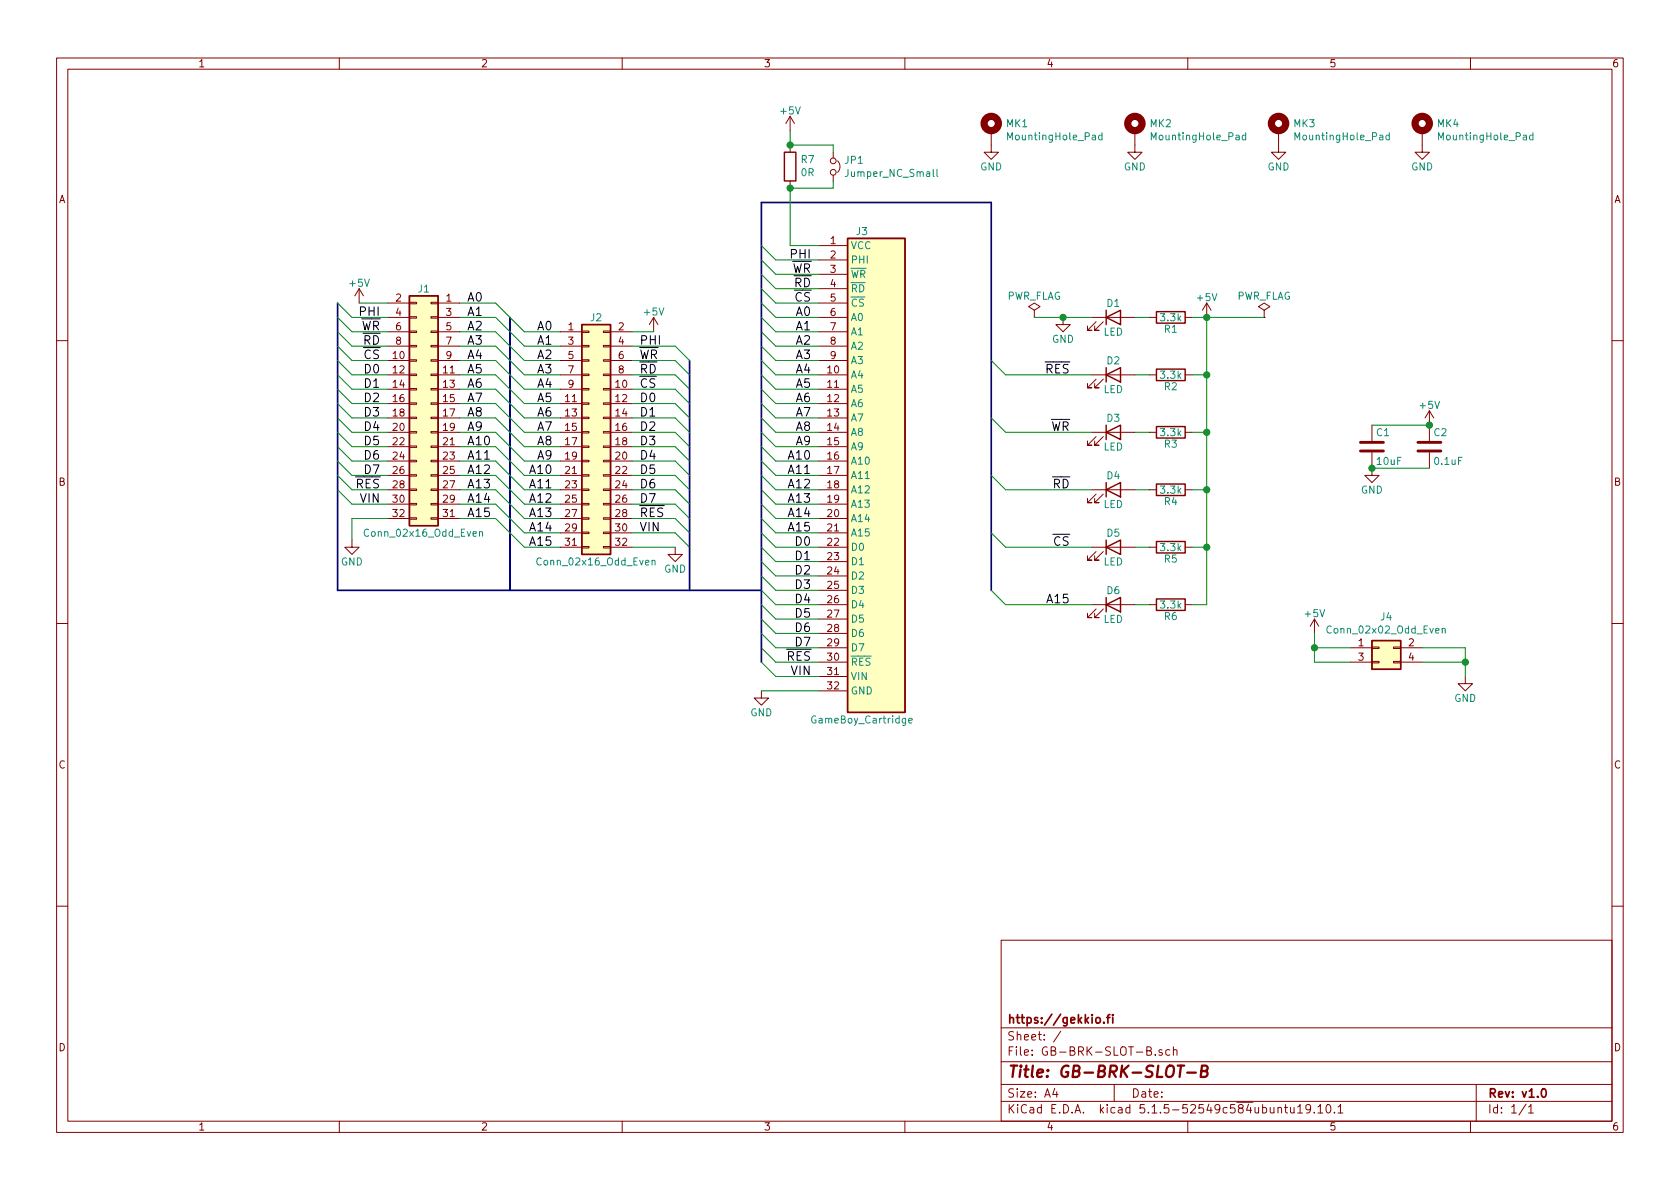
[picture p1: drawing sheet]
<svg xmlns="http://www.w3.org/2000/svg" width="297mm" height="210mm" viewBox="0 0 297 210" stroke-linecap="round" stroke-linejoin="round" font-family="sans-serif">
<g fill="none" stroke="#840000" stroke-width=".18">
<path d="M10 10.3h277v189.9h-277zM12 12.2h273v186.1h-273zM60 10.3v1.9M110 10.3v1.9M160 10.3v1.9M210 10.3v1.9M260 10.3v1.9M139.7 20.6l-.8 1.2M139.7 20.6v2.5M139.7 25.6v1.3M139.7 32v1.3M139.7 20.6l.8 1.2"/>
<path d="M147.3 26.9v1M147.3 31v1M148.1 28.4a1.41 1.41 0 0 1 0 2.1M175.3 23.1v3.8h1.2l-1.2 1.3-1.3-1.3h1.3M200.7 23.1v3.8h1.2l-1.2 1.3-1.3-1.3h1.3M226.1 23.1v3.8h1.2l-1.2 1.3-1.3-1.3h1.3M251.5 23.1v3.8h1.2l-1.2 1.3-1.3-1.3h1.3M63.5 51l-.8 1.3M63.5 51v2.6M63.5 51l.8 1.3M68.6 53.6h3.8M68.6 56.1h3.8"/>
<path d="M68.6 58.7h3.8M72.4 58.5h1.3v.3h-1.3zM72.4 56h1.3v.3h-1.3zM72.4 53.5h1.3v.2h-1.3zM76.2 58.5h1.3v.3h-1.3zM76.2 56h1.3v.3h-1.3zM76.2 53.5h1.3v.2h-1.3zM77.5 53.6h3.8M77.5 56.1h3.8M77.5 58.7h3.8M99.1 58.7h3.8M102.9 58.5h1.2v.3h-1.2z"/>
<path d="M106.7 58.5h1.2v.3h-1.2zM107.9 58.7h3.9M115.6 56.1l-.8 1.3M115.6 56.1v2.6M115.6 56.1l.7 1.3M144.8 53.6h5.1M144.8 56.1h5.1M144.8 58.7h5.1M144.8 43.4h5.1M144.8 46h5.1M144.8 48.5h5.1M144.8 51h5.1"/>
<path d="M182.9 54.9l1-.7-1-.6-1 .6 1 .7v1.2M182.9 56.1h.1M188 56.1v1.3h1.2l-1.2 1.3-1.3-1.3h1.3M193 56.1h7.7M193.8 56.9l-1.5 1.5h.7h-.7v-.7M195.1 56.9l-1.6 1.5h.8h-.8v-.7M203.2 56.1h1.3M209.5 56.1h1.3M213.4 53.6l-.8 1.3M213.4 53.6v2.5M213.4 53.6l.7 1.3M223.5 54.9l1-.7-1-.6-1 .6 1 .7v1.2"/>
<path d="M223.5 56.1h.1M10 60.2h2M68.6 76.4h3.8M68.6 66.3h3.8M68.6 63.7h3.8M68.6 68.8h3.8M68.6 71.4h3.8M68.6 73.9h3.8M68.6 79h3.8M68.6 61.2h3.8M72.4 76.3h1.3v.3h-1.3zM72.4 78.9h1.3v.2h-1.3z"/>
<path d="M72.4 73.8h1.3v.2h-1.3zM72.4 68.7h1.3v.3h-1.3zM72.4 66.2h1.3v.2h-1.3zM72.4 63.6h1.3v.3h-1.3zM72.4 61.1h1.3v.2h-1.3zM72.4 71.2h1.3v.3h-1.3zM76.2 76.3h1.3v.3h-1.3zM76.2 78.9h1.3v.2h-1.3zM76.2 73.8h1.3v.2h-1.3zM76.2 68.7h1.3v.3h-1.3zM76.2 66.2h1.3v.2h-1.3zM76.2 63.6h1.3v.3h-1.3z"/>
<path d="M76.2 61.1h1.3v.2h-1.3zM76.2 71.2h1.3v.3h-1.3zM77.5 76.4h3.8M77.5 66.3h3.8M77.5 63.7h3.8M77.5 68.8h3.8M77.5 71.4h3.8M77.5 73.9h3.8M77.5 79h3.8M77.5 61.2h3.8M99.1 76.4h3.8M99.1 66.3h3.8"/>
<path d="M99.1 63.7h3.8M99.1 68.8h3.8M99.1 71.4h3.8M99.1 73.9h3.8M99.1 79h3.8M99.1 61.2h3.8M102.9 78.9h1.2v.2h-1.2zM102.9 73.8h1.2v.2h-1.2zM102.9 71.2h1.2v.3h-1.2zM102.9 68.7h1.2v.3h-1.2zM102.9 66.2h1.2v.2h-1.2zM102.9 76.3h1.2v.3h-1.2z"/>
<path d="M102.9 63.6h1.2v.3h-1.2zM102.9 61.1h1.2v.2h-1.2zM106.7 78.9h1.2v.2h-1.2zM106.7 73.8h1.2v.2h-1.2zM106.7 71.2h1.2v.3h-1.2zM106.7 68.7h1.2v.3h-1.2zM106.7 66.2h1.2v.2h-1.2zM106.7 76.3h1.2v.3h-1.2zM106.7 63.6h1.2v.3h-1.2zM106.7 61.1h1.2v.2h-1.2zM107.9 76.4h3.9M107.9 66.3h3.9"/>
<path d="M107.9 63.7h3.9M107.9 68.8h3.9M107.9 71.4h3.9M107.9 73.9h3.9M107.9 79h3.9M107.9 61.2h3.9M144.8 76.4h5.1M144.8 66.3h5.1M144.8 63.7h5.1M144.8 68.8h5.1M144.8 71.4h5.1M144.8 73.9h5.1"/>
<path d="M144.8 79h5.1M144.8 61.2h5.1M193 76.4h7.7M193 66.3h7.7M193.8 77.2l-1.5 1.5h.7h-.7v-.7M193.8 67.1l-1.5 1.5h.7h-.7v-.8M195.1 77.2l-1.6 1.5h.8h-.8v-.7M195.1 67.1l-1.6 1.5h.8h-.8v-.8M203.2 76.4h1.3M203.2 66.3h1.3M209.5 76.4h1.3M209.5 66.3h1.3"/>
<path d="M242.6 75.2v2.8M252.7 72.6v5.4M252.7 72.6l-.7 1.3M252.7 72.6l.8 1.3M285 60.2h2M62.2 95.5v1.3h1.3l-1.3 1.2-1.2-1.2h1.2M68.6 86.6h3.8M68.6 81.5h3.8M68.6 84.1h3.8M68.6 89.1h3.8M68.6 91.7h3.8M72.4 81.4h1.3v.3h-1.3z"/>
<path d="M72.4 83.9h1.3v.3h-1.3zM72.4 86.5h1.3v.2h-1.3zM72.4 89h1.3v.3h-1.3zM72.4 91.6h1.3v.2h-1.3zM76.2 81.4h1.3v.3h-1.3zM76.2 83.9h1.3v.3h-1.3zM76.2 86.5h1.3v.2h-1.3zM76.2 89h1.3v.3h-1.3zM76.2 91.6h1.3v.2h-1.3zM77.5 86.6h3.8M77.5 81.5h3.8M77.5 84.1h3.8"/>
<path d="M77.5 89.1h3.8M77.5 91.7h3.8M99.1 86.6h3.8M99.1 96.8h3.8M99.1 81.5h3.8M99.1 84.1h3.8M99.1 89.1h3.8M99.1 91.7h3.8M99.1 94.2h3.8M102.9 81.4h1.2v.3h-1.2zM102.9 83.9h1.2v.3h-1.2zM102.9 86.5h1.2v.2h-1.2z"/>
<path d="M102.9 89h1.2v.3h-1.2zM102.9 91.6h1.2v.2h-1.2zM102.9 94.1h1.2v.3h-1.2zM102.9 96.6h1.2v.3h-1.2zM106.7 81.4h1.2v.3h-1.2zM106.7 83.9h1.2v.3h-1.2zM106.7 86.5h1.2v.2h-1.2zM106.7 89h1.2v.3h-1.2zM106.7 91.6h1.2v.2h-1.2zM106.7 94.1h1.2v.3h-1.2zM106.7 96.6h1.2v.3h-1.2zM107.9 86.6h3.9"/>
<path d="M107.9 96.8h3.9M107.9 81.5h3.9M107.9 84.1h3.9M107.9 89.1h3.9M107.9 91.7h3.9M107.9 94.2h3.9M119.4 96.8v1.2h1.2l-1.2 1.3-1.3-1.3h1.3M144.8 86.6h5.1M144.8 96.8h5.1M144.8 81.5h5.1M144.8 84.1h5.1M144.8 89.1h5.1"/>
<path d="M144.8 91.7h5.1M144.8 94.2h5.1M144.8 99.3h5.1M193 86.6h7.7M193 96.8h7.7M193.8 97.5l-1.5 1.6h.7h-.7v-.8M193.8 87.4l-1.5 1.5h.7h-.7v-.8M195.1 97.5l-1.6 1.6h.8h-.8v-.8M195.1 87.4l-1.6 1.5h.8h-.8v-.8M203.2 86.6h1.3M203.2 96.8h1.3M209.5 86.6h1.3"/>
<path d="M209.5 96.8h1.3M242.6 80v4.1h1.2l-1.2 1.2-1.3-1.2h1.3M252.7 80v2.8M10 110.3h2M144.8 114.5h5.1M144.8 117.1h5.1M144.8 106.9h5.1M144.8 101.8h5.1M144.8 104.4h5.1M144.8 109.5h5.1M144.8 112h5.1M144.8 119.6h5.1"/>
<path d="M193 106.9h7.7M193.8 107.7l-1.5 1.5h.7h-.7v-.7M195.1 107.7l-1.6 1.5h.8h-.8v-.7M203.2 106.9h1.3M209.5 106.9h1.3M232.4 109.5l-.8 1.2M232.4 109.5v2.5M232.4 109.5l.8 1.2M238.8 114.5h3.8M238.8 117.1h3.8M242.6 117h1.2v.2h-1.2zM242.6 114.4h1.2v.3h-1.2z"/>
<path d="M246.4 117h1.2v.2h-1.2zM246.4 114.4h1.2v.3h-1.2zM247.6 114.5h3.9M247.6 117.1h3.9M259.1 119.6v1.3h1.2l-1.2 1.3-1.3-1.3h1.3M285 110.3h2M134.6 122.2v1.2h1.3l-1.3 1.3-1.3-1.3h1.3M144.8 122.2h5.1M10 160.2h2M177 166.3h108v32h-108zM285 160.2h2M60 198.3v1.9"/>
<path d="M110 198.3v1.9M160 198.3v1.9M177 194.8h108M177 191.8h108M177 187.8h108M177 181.8h108M186.5 192.5l-.4 1h1M186.8 193v1M187.6 182.3l-1.3 2M197 191.8v3M202.8 185.8l.7-.1v-.4l-.2-.2h-.5v1.5h.5l.3-.1v-.4l-.1-.2-.2-.1M204.3 186.5v.1"/>
<path d="M205.5 185.7l-.4-.1-.2 .2 .1 .2 .5 .2v.3h-.6M206.8 185.7l-.4-.1-.3 .3 .1 .6 .2 .1 .4-.1M207.5 185.7l.2-.1 .4 .1v.9M207.5 185.1v1.5M210 198.3v1.9M226 196l.2-.2 .3 .1 .1 .9M227.1 195.8h.6M227.3 195.3v1.3l.4 .2M228.2 195.8v.9l.4 .1 .2-.1M228.8 195.8v1M229.4 195.8l.5-.5v1.5M229.4 196.8h.9"/>
<path d="M231.7 196l-.1 .2a.48 .48 0 0 1-.7-.1v-.6a.48 .48 0 0 1 .7-.1v.1a1.19 1.19 0 0 1-.2 1.2l-.4 .1M232.4 196.7v.1M233 195.8l.5-.5v1.5M233 196.8h.9M234.6 195.4l.2-.1a.8 .8 0 0 1 .5 .8 .8 .8 0 0 1-.5 .7 1 1 0 0 1-.2-1.4zM235.9 196.7v.1M236.6 195.8l.4-.5v1.5M236.6 196.8h.8M260 198.3v1.9M261 191.8v6.5M269.8 195.2l-1.2 2M270.3 195.8l.4-.5v1.5"/>
<path d="M270.3 196.8h.8"/>
<circle cx="147.3" cy="30.5" r=".51"/>
<circle cx="147.3" cy="28.4" r=".51"/>
</g>
<path d="M195.7 179.9h.5M196.2 179.4l-.3 .2v1.3M196.7 179.4v.2M196.7 179.9v1M193.8 180.1l.2-.2 .5 .2v.7l-.3 .1-.4-.1zM195.2 180.8v.1M272.7 192.7l.2-.2a.81 .81 0 0 1 .6 .6 .81 .81 0 0 1-.3 .8l-.2 .1a.79 .79 0 0 1-.3-1.3z" fill="none" stroke="#840000" stroke-width=".3"/>
<path d="M208.2 188.4h1.2M209.9 189.7h1.5M212.4 189.4l.9-.1a.47 .47 0 0 0 .2-.5 .47 .47 0 0 0-.3-.4h-.7l-.2 2h.8a.53 .53 0 0 0 .4-.5 .53 .53 0 0 0-.4-.5" fill="none" stroke="#840000" stroke-width=".41"/>
<g fill="none" stroke="#840000" stroke-width=".25">
<path d="M138.7 26.9h2v5.1h-2zM72.4 52.3h5.1v40.7h-5.1zM102.9 57.4h5v40.6h-5zM149.9 42.2h10.1v83.8h-10.1zM195.6 56.1l2.5-1.2v2.5zM195.6 54.9v2.5M204.5 55.1h5v2h-5zM195.6 76.4l2.5-1.2v2.5zM195.6 66.3l2.5-1.3v2.6zM195.6 65v2.6M195.6 75.2v2.5M204.5 75.4h5v2.1h-5z"/>
<path d="M204.5 65.3h5v2h-5zM195.6 96.8l2.5-1.3v2.5zM195.6 86.6l2.5-1.3v2.6zM195.6 85.3v2.6M195.6 95.5v2.5M204.5 85.6h5v2h-5zM204.5 95.8h5v2h-5zM195.6 106.9l2.5-1.2v2.5zM195.6 105.7v2.5M204.5 105.9h5v2h-5zM242.6 113.3h5v5.1h-5z"/>
</g>
<g fill="#ffffc2" stroke="#ffffc2" stroke-width=".18">
<path d="M242.6 113.3h5v5.1h-5z"/>
<path d="M72.4 52.3h5.1v40.7h-5.1z"/>
<path d="M102.9 57.4h5v40.6h-5z"/>
<path d="M149.9 42.2h10.1v83.8h-10.1z"/>
</g>
<g fill="none" stroke="#008484" stroke-width=".18">
<path d="M165.7 29.9v1.1l.1 .2M194.8 23.9h-.3l-.3 .2 .2 .6h.4M194.8 23.5v1.2M220.2 23.9h-.3l-.3 .2 .2 .6h.4M220.2 23.5v1.2M245.6 23.9h-.3l-.3 .2 .2 .6h.4M245.6 23.5v1.2M271 23.9h-.3l-.3 .2 .2 .6h.4M271 23.5v1.2M84.8 94.1l.2-.1 .3 .1v.7M84.8 94v.8M115.3 99.2l.2-.1h.3v.8"/>
<path d="M115.3 99.1v.8M255 111.2l.2-.1 .3 .1v.8M255 111.1v.9M160.7 127.4l.6-.1-.1-.2-.3-.1-.2 .2v.6h.5"/>
</g>
<g fill="none" stroke="#840000" stroke-width="1.3">
<circle cx="175.3" cy="21.8" r="1.27"/>
<circle cx="200.7" cy="21.8" r="1.27"/>
<circle cx="226.1" cy="21.8" r="1.27"/>
<circle cx="251.5" cy="21.8" r="1.27"/>
</g>
<path d="M240.5 79.8h4.1M240.5 78.2h4.1M250.7 79.8h4.1M250.7 78.2h4.1" fill="none" stroke="#840000" stroke-width=".51"/>
<path d="M59.7 53.6v50.8h74.9M90.2 56.1v48.3M121.9 63.7v40.7M175.3 104.4v-68.6h-40.7v81.3" fill="none" stroke="#000084" stroke-width=".3"/>
<g fill="none" stroke="#008400" stroke-width=".18">
<path d="M139.7 23.1v2.5h7.6v1.3M147.3 32v1.3h-7.6v10.1h5.1M59.7 58.7l2.5 2.5h6.4M59.7 56.1l2.5 2.6h6.4M59.7 53.6l2.5 2.5h6.4M63.5 53.6h5.1M81.3 56.1h6.3l5.1 5.1h6.4M81.3 58.7h6.3l5.1 5h6.4M81.3 53.6h6.3l5.1 5.1h6.4M111.8 58.7h3.8M134.6 46l2.6 2.5h7.6M134.6 58.7l2.6 2.5h7.6"/>
<path d="M134.6 56.1l2.6 2.6h7.6M134.6 53.6l2.6 2.5h7.6M134.6 43.4l2.6 2.6h7.6M134.6 48.5l2.6 2.5h7.6M134.6 51l2.6 2.6h7.6M182.9 56.1h10.1M200.7 56.1h2.5M210.8 56.1h12.7M213.4 56.1v50.8h-2.6M59.7 61.2l2.5 2.5h6.4M59.7 63.7l2.5 2.6h6.4M59.7 66.3l2.5 2.5h6.4"/>
<path d="M59.7 68.8l2.5 2.6h6.4M59.7 71.4l2.5 2.5h6.4M59.7 73.9l2.5 2.5h6.4M59.7 76.4l2.5 2.6h6.4M59.7 79l2.5 2.5h6.4M81.3 61.2h6.3l5.1 5.1h6.4M81.3 63.7h6.3l5.1 5.1h6.4M81.3 66.3h6.3l5.1 5.1h6.4M81.3 68.8h6.3l5.1 5.1h6.4M81.3 71.4h6.3l5.1 5h6.4M81.3 73.9h6.3l5.1 5.1h6.4M81.3 76.4h6.3l5.1 5.1h6.4"/>
<path d="M81.3 79h6.3l5.1 5.1h6.4M111.8 61.2h7.6l2.5 2.5M111.8 63.7h7.6l2.5 2.6M111.8 66.3h7.6l2.5 2.5M111.8 68.8h7.6l2.5 2.6M111.8 71.4h7.6l2.5 2.5M111.8 73.9h7.6l2.5 2.5M111.8 76.4h7.6l2.5 2.6M111.8 79h7.6l2.5 2.5M134.6 61.2l2.6 2.5h7.6M134.6 63.7l2.6 2.6h7.6M134.6 66.3l2.6 2.5h7.6"/>
<path d="M134.6 68.8l2.6 2.6h7.6M134.6 71.4l2.6 2.5h7.6M134.6 73.9l2.6 2.5h7.6M134.6 76.4l2.6 2.6h7.6M134.6 79l2.6 2.5h7.6M175.3 63.7l2.5 2.6h15.2M175.3 73.9l2.5 2.5h15.2M200.7 66.3h2.5M200.7 76.4h2.5M210.8 66.3h2.6M210.8 76.4h2.6M242.6 75.2h10.1"/>
<path d="M59.7 86.6l2.5 2.5h6.4M59.7 84.1l2.5 2.5h6.4M59.7 81.5l2.5 2.6h6.4M68.6 91.7h-6.4v3.8M81.3 91.7h6.3l5.1 5.1h6.4M81.3 86.6h6.3l5.1 5.1h6.4M81.3 89.1h6.3l5.1 5.1h6.4M81.3 84.1h6.3l5.1 5h6.4M81.3 81.5h6.3l5.1 5.1h6.4M111.8 91.7h7.6l2.5 2.5M111.8 96.8h7.6M111.8 94.2h7.6l2.5 2.6"/>
<path d="M111.8 89.1h7.6l2.5 2.6M111.8 86.6h7.6l2.5 2.5M111.8 84.1h7.6l2.5 2.5M111.8 81.5h7.6l2.5 2.6M134.6 89.1l2.6 2.6h7.6M134.6 94.2l2.6 2.6h7.6M134.6 91.7l2.6 2.5h7.6M134.6 86.6l2.6 2.5h7.6M134.6 84.1l2.6 2.5h7.6M134.6 81.5l2.6 2.6h7.6M134.6 96.8l2.6 2.5h7.6M134.6 99.3l2.6 2.5h7.6"/>
<path d="M175.3 94.2l2.5 2.6h15.2M175.3 84.1l2.5 2.5h15.2M200.7 96.8h2.5M200.7 86.6h2.5M210.8 96.8h2.6M210.8 86.6h2.6M242.6 82.8h10.1M134.6 106.9l2.6 2.6h7.6M134.6 101.8l2.6 2.6h7.6M134.6 104.4l2.6 2.5h7.6M134.6 109.5l2.6 2.5h7.6M134.6 112l2.6 2.5h7.6"/>
<path d="M134.6 114.5l2.6 2.6h7.6M134.6 117.1l2.6 2.5h7.6M175.3 104.4l2.5 2.5h15.2M200.7 106.9h2.5M232.4 114.5h6.4M232.4 112v5.1h6.4M251.5 114.5h7.6v5.1M251.5 117.1h7.6M134.6 122.2h10.2"/>
</g>
<g fill="#008400" stroke="#008400" stroke-width=".25">
<circle cx="139.7" cy="33.3" r=".51"/>
<circle cx="252.7" cy="75.2" r=".51"/>
<circle cx="242.6" cy="82.8" r=".51"/>
<circle cx="139.7" cy="25.6" r=".51"/>
<circle cx="232.4" cy="114.5" r=".51"/>
<circle cx="188" cy="56.1" r=".51"/>
<circle cx="259.1" cy="117.1" r=".51"/>
<circle cx="213.4" cy="56.1" r=".51"/>
<circle cx="213.4" cy="66.3" r=".51"/>
<circle cx="213.4" cy="76.4" r=".51"/>
<circle cx="213.4" cy="96.8" r=".51"/>
<circle cx="213.4" cy="86.6" r=".51"/>
</g>
<text font-size="2.8" fill="#840000" x="178" y="190.5">Title: GB-BRK-SLOT-B</text>
<g font-size="2.1">
<text x="140" y="45.7">PHI</text>
<text x="82.5" y="53.3">A0</text>
<text x="140" y="48.3">WR</text>
<text x="140.4" y="50.8">RD</text>
<text x="140.6" y="53.3">CS</text>
<text x="63.8" y="58.4">WR</text>
<text x="63.8" y="55.9">PHI</text>
<text x="82.5" y="55.9">A1</text>
<text x="82.5" y="58.4">A2</text>
<text x="95.1" y="58.4">A0</text>
<text x="140.8" y="55.9">A0</text>
<text x="140.8" y="58.4">A1</text>
<text x="64.2" y="61">RD</text>
<text x="64.4" y="63.5">CS</text>
<text x="82.5" y="61">A3</text>
<text x="82.5" y="63.5">A4</text>
<text x="95.1" y="61">A1</text>
<text x="95.1" y="63.5">A2</text>
<text x="113" y="63.5">WR</text>
<text x="113" y="61">PHI</text>
<text x="140.8" y="63.5">A3</text>
<text x="140.8" y="61">A2</text>
<text x="64.6" y="66">D0</text>
<text x="64.6" y="68.6">D1</text>
<text x="64.6" y="71.1">D2</text>
<text x="82.5" y="71.1">A7</text>
<text x="82.5" y="68.6">A6</text>
<text x="82.5" y="66">A5</text>
<text x="95.1" y="66">A3</text>
<text x="95.1" y="68.6">A4</text>
<text x="95.1" y="71.1">A5</text>
<text x="113" y="71.1">D0</text>
<text x="113" y="68.6">CS</text>
<text x="113" y="66">RD</text>
<text x="140.8" y="66">A4</text>
<text x="140.8" y="68.6">A5</text>
<text x="140.8" y="71.1">A6</text>
<text x="184.9" y="66">RES</text>
<text x="64.6" y="73.7">D3</text>
<text x="64.6" y="76.2">D4</text>
<text x="82.5" y="76.2">A9</text>
<text x="82.5" y="73.7">A8</text>
<text x="95.1" y="73.7">A6</text>
<text x="95.1" y="76.2">A7</text>
<text x="113" y="76.2">D2</text>
<text x="113" y="73.7">D1</text>
<text x="140.8" y="73.7">A7</text>
<text x="140.8" y="76.2">A8</text>
<text x="185.7" y="76.2">WR</text>
<text x="64.6" y="83.8">D7</text>
<text x="64.6" y="78.7">D5</text>
<text x="64.6" y="81.3">D6</text>
<text x="82.5" y="83.8">A12</text>
<text x="82.5" y="78.7">A10</text>
<text x="82.5" y="81.3">A11</text>
<text x="93.9" y="83.8">A10</text>
<text x="95.1" y="78.7">A8</text>
<text x="95.1" y="81.3">A9</text>
<text x="113" y="78.7">D3</text>
<text x="113" y="81.3">D4</text>
<text x="113" y="83.8">D5</text>
<text x="139.6" y="81.3">A10</text>
<text x="139.6" y="83.8">A11</text>
<text x="140.8" y="78.7">A9</text>
<text x="62.9" y="86.4">RES</text>
<text x="63.8" y="88.9">VIN</text>
<text x="82.5" y="88.9">A14</text>
<text x="82.5" y="86.4">A13</text>
<text x="93.9" y="86.4">A11</text>
<text x="93.9" y="88.9">A12</text>
<text x="113" y="88.9">D7</text>
<text x="113" y="86.4">D6</text>
<text x="139.6" y="86.4">A12</text>
<text x="139.6" y="88.9">A13</text>
<text x="186.2" y="86.4">RD</text>
<text x="82.5" y="91.4">A15</text>
<text x="93.9" y="91.4">A13</text>
<text x="93.9" y="94">A14</text>
<text x="113" y="94">VIN</text>
<text x="113" y="91.4">RES</text>
<text x="139.6" y="91.4">A14</text>
<text x="139.6" y="94">A15</text>
<text x="93.9" y="96.5">A15</text>
<text x="140.8" y="101.6">D2</text>
<text x="140.8" y="96.5">D0</text>
<text x="140.8" y="99.1">D1</text>
<text x="186.3" y="96.5">CS</text>
<text x="140.8" y="104.1">D3</text>
<text x="140.8" y="106.7">D4</text>
<text x="185.3" y="106.7">A15</text>
<text x="140.8" y="109.2">D5</text>
<text x="140.8" y="111.8">D6</text>
<text x="139.1" y="116.8">RES</text>
<text x="140" y="119.4">VIN</text>
<text x="140.8" y="114.3">D7</text>
</g>
<g font-size="2.1" fill="#840000">
<text x="178" y="184">Sheet: /</text>
<text x="178" y="181">https://gekkio.fi</text>
<text x="178" y="186.7">File: GB-BRK-SLOT-B.sch</text>
<text x="178" y="196.9">KiCad E.D.A. kicad 5.1.5-52549c584ubuntu19.10.1</text>
<text x="178" y="194.1">Size: A4</text>
<text x="200" y="194.1">Date:</text>
<text x="263" y="194.1">Rev: v1.0</text>
<text x="263" y="196.9">Id: 1/1</text>
</g>
<g font-size="1.8" fill="#840000">
<text x="35" y="11.9">1</text>
<text x="85" y="11.9">2</text>
<text x="135" y="11.9">3</text>
<text x="185" y="11.9">4</text>
<text x="235" y="11.9">5</text>
<text x="285" y="11.9">6</text>
<text x="10.4" y="35.9">A</text>
<text x="285.4" y="35.9">A</text>
<text x="146.8" y="43.2">1</text>
<text x="146.8" y="45.7">2</text>
<text x="70" y="53.3">2</text>
<text x="78.9" y="53.3">1</text>
<text x="146.8" y="48.3">3</text>
<text x="146.8" y="50.8">4</text>
<text x="146.8" y="53.3">5</text>
<text x="70" y="55.9">4</text>
<text x="70" y="58.4">6</text>
<text x="78.9" y="55.9">3</text>
<text x="78.9" y="58.4">5</text>
<text x="100.5" y="58.4">1</text>
<text x="109.4" y="58.4">2</text>
<text x="146.8" y="55.9">6</text>
<text x="146.8" y="58.4">7</text>
<text x="69.5" y="63.5">10</text>
<text x="70" y="61">8</text>
<text x="78.9" y="61">7</text>
<text x="78.9" y="63.5">9</text>
<text x="100.5" y="61">3</text>
<text x="100.5" y="63.5">5</text>
<text x="109.4" y="61">4</text>
<text x="109.4" y="63.5">6</text>
<text x="146.8" y="61">8</text>
<text x="146.8" y="63.5">9</text>
<text x="69.5" y="66">12</text>
<text x="69.5" y="68.6">14</text>
<text x="69.5" y="71.1">16</text>
<text x="78.4" y="66">11</text>
<text x="78.4" y="68.6">13</text>
<text x="78.4" y="71.1">15</text>
<text x="100" y="71.1">11</text>
<text x="100.5" y="66">7</text>
<text x="100.5" y="68.6">9</text>
<text x="108.9" y="68.6">10</text>
<text x="108.9" y="71.1">12</text>
<text x="109.4" y="66">8</text>
<text x="146.4" y="66">10</text>
<text x="146.4" y="68.6">11</text>
<text x="146.4" y="71.1">12</text>
<text x="69.5" y="73.7">18</text>
<text x="69.5" y="76.2">20</text>
<text x="78.4" y="73.7">17</text>
<text x="78.4" y="76.2">19</text>
<text x="100" y="73.7">13</text>
<text x="100" y="76.2">15</text>
<text x="108.9" y="73.7">14</text>
<text x="108.9" y="76.2">16</text>
<text x="146.4" y="73.7">13</text>
<text x="146.4" y="76.2">14</text>
<text x="69.5" y="78.7">22</text>
<text x="69.5" y="81.3">24</text>
<text x="69.5" y="83.8">26</text>
<text x="78.4" y="78.7">21</text>
<text x="78.4" y="81.3">23</text>
<text x="78.4" y="83.8">25</text>
<text x="100" y="78.7">17</text>
<text x="100" y="81.3">19</text>
<text x="100" y="83.8">21</text>
<text x="108.9" y="78.7">18</text>
<text x="108.9" y="81.3">20</text>
<text x="108.9" y="83.8">22</text>
<text x="146.4" y="78.7">15</text>
<text x="146.4" y="81.3">16</text>
<text x="146.4" y="83.8">17</text>
<text x="10.4" y="85.9">B</text>
<text x="69.5" y="86.4">28</text>
<text x="69.5" y="88.9">30</text>
<text x="78.4" y="86.4">27</text>
<text x="78.4" y="88.9">29</text>
<text x="100" y="86.4">23</text>
<text x="100" y="88.9">25</text>
<text x="108.9" y="86.4">24</text>
<text x="108.9" y="88.9">26</text>
<text x="146.4" y="86.4">18</text>
<text x="146.4" y="88.9">19</text>
<text x="285.4" y="85.9">B</text>
<text x="69.5" y="91.4">32</text>
<text x="78.4" y="91.4">31</text>
<text x="100" y="91.4">27</text>
<text x="100" y="94">29</text>
<text x="108.9" y="91.4">28</text>
<text x="108.9" y="94">30</text>
<text x="146.4" y="91.4">20</text>
<text x="146.4" y="94">21</text>
<text x="100" y="96.5">31</text>
<text x="108.9" y="96.5">32</text>
<text x="146.4" y="96.5">22</text>
<text x="146.4" y="99.1">23</text>
<text x="146.4" y="101.6">24</text>
<text x="146.4" y="104.1">25</text>
<text x="146.4" y="106.7">26</text>
<text x="146.4" y="109.2">27</text>
<text x="146.4" y="111.8">28</text>
<text x="146.4" y="114.3">29</text>
<text x="146.4" y="116.8">30</text>
<text x="146.4" y="119.4">31</text>
<text x="240.2" y="114.3">1</text>
<text x="240.2" y="116.8">3</text>
<text x="249.1" y="114.3">2</text>
<text x="249.1" y="116.8">4</text>
<text x="146.4" y="121.9">32</text>
<text x="10.4" y="135.9">C</text>
<text x="285.4" y="135.9">C</text>
<text x="10.4" y="185.9">D</text>
<text x="285.4" y="185.9">D</text>
<text x="35" y="199.9">1</text>
<text x="85" y="199.9">2</text>
<text x="135" y="199.9">3</text>
<text x="185" y="199.9">4</text>
<text x="235" y="199.9">5</text>
<text x="285" y="199.9">6</text>
</g>
<g font-size="1.8" fill="#008484">
<text x="138.1" y="20.2">+5V</text>
<text x="178" y="22.5">MK1</text>
<text x="203.4" y="22.5">MK2</text>
<text x="228.8" y="22.5">MK3</text>
<text x="254.2" y="22.5">MK4</text>
<text x="141.7" y="28.8">R7</text>
<text x="149.4" y="29">JP1</text>
<text x="178.5" y="24.8">MountingHole_Pad</text>
<text x="203.9" y="24.8">MountingHole_Pad</text>
<text x="229.3" y="24.8">MountingHole_Pad</text>
<text x="254.7" y="24.8">MountingHole_Pad</text>
<text x="141.7" y="31.2">0R</text>
<text x="149.9" y="31.3">Jumper_NC_Small</text>
<text x="173.3" y="30.1">GND</text>
<text x="198.7" y="30.1">GND</text>
<text x="224.1" y="30.1">GND</text>
<text x="249.5" y="30.1">GND</text>
<text x="151.4" y="41.6">J3</text>
<text x="150.4" y="44.1">VCC</text>
<text x="150.4" y="46.6">PHI</text>
<text x="61.9" y="50.7">+5V</text>
<text x="74" y="51.7">J1</text>
<text x="150.4" y="49.1">WR</text>
<text x="150.4" y="51.7">RD</text>
<text x="177.9" y="53">PWR_FLAG</text>
<text x="211.8" y="53.3">+5V</text>
<text x="218.6" y="53">PWR_FLAG</text>
<text x="104.4" y="56.8">J2</text>
<text x="114" y="55.8">+5V</text>
<text x="150.4" y="54.2">CS</text>
<text x="150.4" y="56.8">A0</text>
<text x="150.4" y="59.3">A1</text>
<text x="195.1" y="59.4">LED</text>
<text x="195.7" y="54.3">D1</text>
<text x="205.3" y="56.8">3.3k</text>
<text x="205.9" y="58.8">R1</text>
<text x="150.4" y="61.8">A2</text>
<text x="150.4" y="64.4">A3</text>
<text x="186" y="60.6">GND</text>
<text x="195.7" y="64.4">D2</text>
<text x="150.4" y="66.9">A4</text>
<text x="150.4" y="69.5">A5</text>
<text x="195.1" y="69.5">LED</text>
<text x="205.3" y="67">3.3k</text>
<text x="205.9" y="69">R2</text>
<text x="150.4" y="72">A6</text>
<text x="150.4" y="74.5">A7</text>
<text x="150.4" y="77.1">A8</text>
<text x="195.7" y="74.6">D3</text>
<text x="205.3" y="77.1">3.3k</text>
<text x="243.4" y="77.1">C1</text>
<text x="251.1" y="72.3">+5V</text>
<text x="253.6" y="77.1">C2</text>
<text x="150.4" y="79.6">A9</text>
<text x="150.4" y="82.2">A10</text>
<text x="195.1" y="79.7">LED</text>
<text x="205.9" y="79.2">R3</text>
<text x="243.5" y="82.2">10uF</text>
<text x="253.7" y="82.2">0.1uF</text>
<text x="150.4" y="84.7">A11</text>
<text x="150.4" y="87.2">A12</text>
<text x="150.4" y="89.8">A13</text>
<text x="195.1" y="89.8">LED</text>
<text x="195.7" y="84.8">D4</text>
<text x="205.3" y="87.3">3.3k</text>
<text x="205.9" y="89.3">R4</text>
<text x="240.6" y="87.3">GND</text>
<text x="64.8" y="94.9">Conn_02x16_Odd_Even</text>
<text x="150.4" y="92.3">A14</text>
<text x="150.4" y="94.9">A15</text>
<text x="195.7" y="94.9">D5</text>
<text x="60.3" y="100">GND</text>
<text x="95.4" y="100">Conn_02x16_Odd_Even</text>
<text x="117.4" y="101.3">GND</text>
<text x="150.4" y="97.4">D0</text>
<text x="150.4" y="99.9">D1</text>
<text x="195.1" y="100">LED</text>
<text x="205.3" y="97.5">3.3k</text>
<text x="205.9" y="99.5">R5</text>
<text x="150.4" y="102.5">D2</text>
<text x="150.4" y="105">D3</text>
<text x="150.4" y="107.6">D4</text>
<text x="195.7" y="105.1">D6</text>
<text x="205.3" y="107.6">3.3k</text>
<text x="150.4" y="110.1">D5</text>
<text x="150.4" y="112.6">D6</text>
<text x="195.1" y="110.2">LED</text>
<text x="205.9" y="109.6">R6</text>
<text x="230.8" y="109.1">+5V</text>
<text x="235.1" y="112">Conn_02x02_Odd_Even</text>
<text x="244.1" y="109.7">J4</text>
<text x="150.4" y="115.2">D7</text>
<text x="150.4" y="117.7">RES</text>
<text x="150.4" y="120.3">VIN</text>
<text x="150.4" y="122.8">GND</text>
<text x="257.1" y="124.1">GND</text>
<text x="132.7" y="126.7">GND</text>
<text x="143.9" y="127.9">GameBoy_Cartridge</text>
</g>
</svg>
